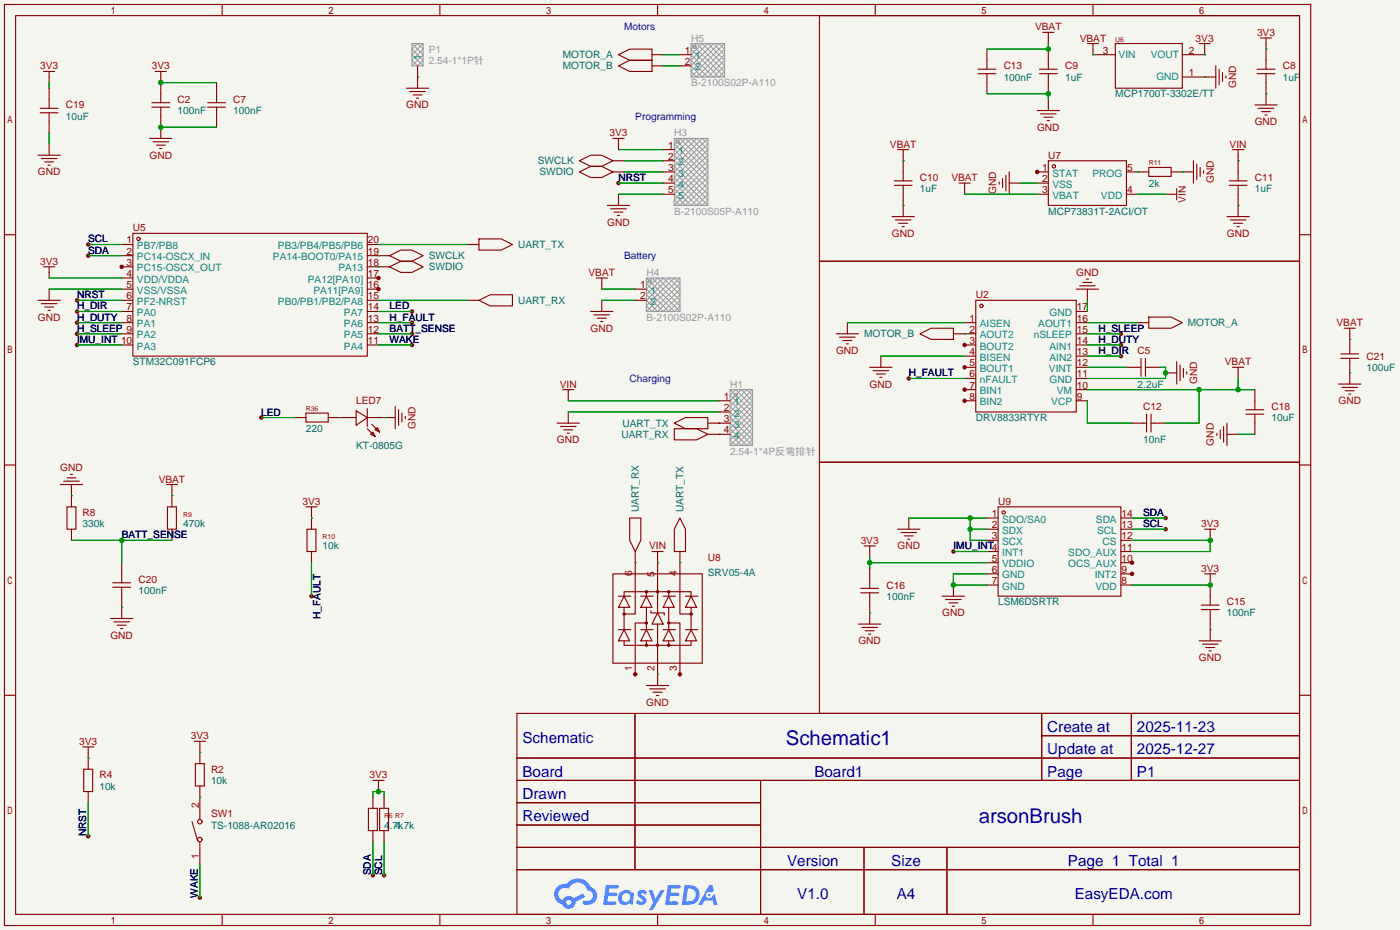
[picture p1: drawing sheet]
<svg xmlns="http://www.w3.org/2000/svg" width="319mm" height="212mm" viewBox="0 0 319 212" stroke-linecap="round" stroke-linejoin="round" font-family="sans-serif">
<path d="M0 0h318.5v211.6h-318.5z" fill="#f5f5f0"/>
<g fill="#850000">
<circle cx="219.5" cy="78.5" r=".51"/>
<circle cx="219.5" cy="83.6" r=".51"/>
<circle cx="219.5" cy="88.6" r=".51"/>
<circle cx="219.5" cy="91.2" r=".51"/>
<circle cx="27.7" cy="60.7" r=".51"/>
<circle cx="86.1" cy="65.8" r=".51"/>
<circle cx="86.1" cy="63.2" r=".51"/>
<circle cx="236" cy="39.1" r=".51"/>
<circle cx="154.7" cy="153.4" r=".51"/>
<circle cx="144.5" cy="153.4" r=".51"/>
<circle cx="257.6" cy="130.6" r=".51"/>
<circle cx="257.6" cy="128" r=".51"/>
<circle cx="45.5" cy="204.2" r=".51"/>
<circle cx="84.8" cy="199.1" r=".51"/>
<circle cx="87.4" cy="199.1" r=".51"/>
<circle cx="255" cy="75.9" r=".51"/>
<circle cx="255" cy="78.5" r=".51"/>
<circle cx="255" cy="81" r=".51"/>
<circle cx="20.1" cy="55.6" r=".51"/>
<circle cx="17.5" cy="70.9" r=".51"/>
<circle cx="93.7" cy="78.5" r=".51"/>
<circle cx="17.5" cy="73.4" r=".51"/>
<circle cx="17.5" cy="75.9" r=".51"/>
<circle cx="17.5" cy="78.5" r=".51"/>
<circle cx="17.5" cy="68.3" r=".51"/>
<circle cx="20.1" cy="190.2" r=".51"/>
<circle cx="20.1" cy="58.2" r=".51"/>
<circle cx="140.7" cy="41.7" r=".51"/>
<circle cx="206.8" cy="86.1" r=".51"/>
<circle cx="93.7" cy="75.9" r=".51"/>
<circle cx="70.9" cy="135.6" r=".51"/>
<circle cx="93.7" cy="73.4" r=".51"/>
<circle cx="59.4" cy="95" r=".51"/>
<circle cx="93.7" cy="70.9" r=".51"/>
<circle cx="265.2" cy="120.4" r=".51"/>
<circle cx="265.2" cy="117.9" r=".51"/>
<circle cx="216.9" cy="125.5" r=".51"/>
</g>
<g fill="none" stroke="#850000" stroke-width=".25">
<path d="M1 1h297.2v209.6h-297.2zM3.6 3.6h292.1v204.4h-292.1zM50.5 1v2.6M100.1 1v2.6M149.6 1v2.6M199.1 1v2.6M248.7 1v2.6M1 53.4h2.6M295.7 53.4h2.5M1 105.8h2.6M295.7 105.8h2.5M1 158.2h2.6"/>
<path d="M295.7 158.2h2.5M117.6 162.3h178.1v45.7h-178.1zM117.6 172.5h178.1M117.6 177.5h178.1M144.5 162.3v35.6M173 177.5v30.5M237 162.3v15.2M237 167.4h58.7M257.4 162.3v15.2M117.6 182.6h55.4M117.6 192.8h178.1M117.6 187.7h55.4"/>
<path d="M117.6 197.9h178.1M196.6 192.8v15.2M215.4 192.8v15.2M50.5 208v2.6M100.1 208v2.6M149.6 208v2.6M199.1 208v2.6M248.7 208v2.6"/>
</g>
<g fill="#5487ff">
<path d="M145.3 202.7a1.3 1.3 0 0 1 1.9 .3l-.4 .6a.54 .54 0 0 0-.9-.2l.1 .2a1.28 1.28 0 0 1 .8 2 1.53 1.53 0 0 1-2.2-.3l.5-.6 .8 .5a.31 .31 0 0 0 .4-.3 .31 .31 0 0 0-.3-.4 1.12 1.12 0 0 1-.7-1.8z"/>
<path d="M147.6 202.5h.9l.6 2 1.2-2h.9l-2.7 4.6h-.9l1-1.7z"/>
<path d="M137.8 201.4h2.3a.46 .46 0 0 1 .5 0 .46 .46 0 0 1 .1 .6l-.3 .1-1.8 .1-.1 .9h1.6a.4 .4 0 0 1 .4 .4 .4 .4 0 0 1-.5 .4h-1.6l-.2 1.2h1.4a.46 .46 0 0 1 .5 0 .46 .46 0 0 1 .1 .5l-.4 .2h-2.6z"/>
<path d="M151.9 201.4h2.3a.47 .47 0 0 1 .5 0 .47 .47 0 0 1 .1 .6l-.3 .1-1.8 .1-.1 .9h1.6a.4 .4 0 0 1 .4 .4 .4 .4 0 0 1-.4 .4h-1.7l-.2 1.2h1.4a.46 .46 0 0 1 .5 0 .46 .46 0 0 1 .1 .5l-.4 .2h-2.6z"/>
<path d="M161.3 201.4h.8l.3 1.3-.6 .4a.75 .75 0 0 0-1.1 .3 .75 .75 0 0 0 .5 1 .75 .75 0 0 0 .9-.7l.5-.2 .6 2.3h-.8l-.3-.9h-1.8l-.5 .9h-1z"/>
<path d="M155.7 201.4l-.6 4.4h1.5a2.27 2.27 0 0 0 2.6-2.2 2.27 2.27 0 0 0-2.7-2.2zM156.5 202.1a1.5 1.5 0 0 1 1.8 1.6 1.5 1.5 0 0 1-1.9 1.4h-.3z"/>
<path d="M141.2 203a1.6 1.6 0 0 0-.3 2.3 1.6 1.6 0 0 0 2.3 .2l.7 .3 .3-2.4-.1-.3-.5-.1a1.58 1.58 0 0 0-2.4 0zM141.8 203.5a.98 .98 0 0 1 1.6 .4 .98 .98 0 0 1-1.1 1.3 .94 .94 0 0 1-.9-.7 .94 .94 0 0 1 .4-1z"/>
<path d="M126.8 201.8a2.37 2.37 0 0 0 1.1 4 1.54 1.54 0 0 0 1.8 1 1.54 1.54 0 0 0 1.2-1.6l2.2-1.1-.5-.8-2 1a1.57 1.57 0 0 0-2.7 .5 1.5 1.5 0 0 1-.7-2.1 1.5 1.5 0 0 1 2.2-.5 2.23 2.23 0 0 1 2.3-1.4 2.23 2.23 0 0 1 2 1.8 1.16 1.16 0 0 1 1.2 1.1 1.16 1.16 0 0 1-1.1 1.2h-.7a.47 .47 0 0 0-.5 .4 .47 .47 0 0 0 .4 .5 2.14 2.14 0 0 0 2.7-1.3 2.14 2.14 0 0 0-1.3-2.7 3.2 3.2 0 0 0-5.5-.7l-1.1 .1zM128.8 205.3a.6 .6 0 0 1 1.2 0 .6 .6 0 0 1-1.2 0z"/>
<circle cx="161.4" cy="203.6" r=".28"/>
</g>
<g fill="none" stroke="#850000" stroke-width=".25">
<path d="M9.9 16.3h2.5M11.2 16.3v2.5M35.3 16.3h2.5M36.6 16.3v7.1M49.3 18.8v4.6M95 15v5.1M140.7 12.4l2.6-1.2h5v2.5h-5zM140.7 15l2.6-1.3h5v2.6h-5zM148.3 12.4h2.6M148.3 15h2.6M154.7 12.4h2.5M154.7 15h2.5"/>
<path d="M186.4 3.6h109.3v55.8h-109.3zM222.5 15.7h4.1M222.5 16.8h4.1M224.5 11.2v4.5M224.5 16.8v4.5M236.5 15.7h4M236.5 16.8h4M237.2 7.4h2.6M238.5 7.4v2.5M238.5 11.2v4.5M238.5 16.8v4.5M247.4 9.9h2.5"/>
<path d="M248.7 9.9v2.5h5M253.7 9.9h15.3v10.2h-15.3zM269 17.5h7.6M272.8 9.9h2.5M274.1 9.9v2.5h-5.1M276.6 15v5.1M277.4 15.7v3.6M278.1 16.5v2M278.9 17.3v.5M286 15.7h4.1M286 16.8h4.1M286.8 8.6h2.5"/>
<path d="M288 8.6v7.1M288 16.8v7.1M8.6 35.3h5.1M9.1 24.6h4.1M9.1 25.7h4.1M9.4 36.1h3.6M10.2 36.8h2M10.9 37.6h.5M11.2 20.1v4.5M11.2 25.7v4.5M11.2 32.8v2.5M34 31.5h5.1"/>
<path d="M34.5 23.4h4.1M34.5 24.4h4.1M34.8 32.3h3.6M35.6 33h2M36.3 33.8h.5M36.6 24.4v7.1M47.2 23.4h4.1M47.2 24.4h4.1M49.3 24.4v4.6M92.5 20.1h5M93.2 20.8h3.6M94 21.6h2"/>
<path d="M94.7 22.4h.5M131.8 36.6l2.6-1.3h2.5l2.5 1.3-2.5 1.2h-2.5zM131.8 39.1l2.6-1.3h2.5l2.5 1.3-2.5 1.3h-2.5zM139.4 31.5h2.6M139.4 39.1h2.6M139.4 36.6h2.6M140.7 31.5v2.5M150.9 39.1h2.5M150.9 34h2.5M150.9 36.6h2.5M204.2 34h2.6M205.5 34v7.1"/>
<path d="M228.9 39.9v3.5M229.6 39.1v5.1M236 25.1h5M236 39.1h2.5M236.7 25.9h3.6M237.5 26.7h2M238.3 27.4h.5M238.5 36.6h17.8v10.1h-17.8zM238.5 22.6v2.5M256.3 39.1h5.1M261.4 38.1h5v2h-5zM266.4 39.1h5.1"/>
<path d="M271.5 36.6v5.1M272.3 37.3v3.6M273 38.1v2M273.8 38.9v.5M280.4 34h2.6M281.7 34v7.1M285.5 23.9h5.1M286.3 24.6h3.5M287 25.4h2.1M287.8 26.2h.5M27.7 55.6h2.5M27.7 58.2h2.5"/>
<path d="M30.2 53.1h53.4v27.9h-53.4zM83.6 55.6h2.5M83.6 58.2h5M88.6 58.2l2.6-1.3h2.5l2.6 1.3-2.6 1.2h-2.5zM106.4 55.6h2.6M109 54.4h5l2.6 1.2-2.6 1.3h-5zM138.2 46.7h5.1M138.9 47.5h3.6M139.7 48.3h2M140.5 49h.5M140.7 44.2v2.5M150.9 41.7h2.5"/>
<path d="M150.9 44.2h2.5M186.4 59.4h109.3v45.8h-109.3zM202.9 49.3h5.1M203.5 41.1h4M203.5 42.2h4M203.7 50h3.6M204.5 50.8h2M205.2 51.6h.5M205.5 42.2v7.1M218.2 41.7h2.5M219.5 41.7v2.5M227.3 41.4v.5"/>
<path d="M228.1 40.6v2.1M229.6 41.7h2.6M236 41.7h2.5M236 44.2h2.5M256.3 44.2h2.5M265.2 44.2h2.5M267.7 42.9v2.6M279.1 49.3h5.1M279.7 41.1h4M279.7 42.2h4M279.9 50h3.6M280.7 50.8h2"/>
<path d="M281.4 51.6h.5M281.7 42.2v7.1M8.6 68.3h5.1M9.4 69.1h3.6M9.9 60.7h2.5M10.2 69.8h2M10.9 70.6h.5M11.2 60.7v2.5M11.2 65.8v2.5M27.7 73.4h2.5M27.7 75.9h2.5M27.7 78.5h2.5"/>
<path d="M27.7 70.9h2.5M27.7 65.8h2.5M27.7 60.7h2.5M27.7 63.2h2.5M27.7 68.3h2.5M83.6 73.4h2.5M83.6 75.9h2.5M83.6 78.5h2.5M83.6 70.9h2.5M83.6 65.8h2.5M83.6 60.7h5M83.6 63.2h2.5"/>
<path d="M83.6 68.3h2.5M88.6 60.7l2.6-1.3h2.5l2.6 1.3-2.6 1.3h-2.5zM106.4 68.3h2.6M109 68.3l2.5-1.2h5.1v2.5h-5.1zM134.4 70.9h5M135.1 71.6h3.6M135.6 63.2h2.6M135.9 72.4h2M136.7 73.2h.5M136.9 63.2v2.6M136.9 68.3v2.6M144.5 65.8h2.6"/>
<path d="M144.5 68.3h2.6M190.2 75.9h5.1M191 76.7h3.6M191.8 77.5h2M192.5 78.2h.5M192.8 73.4v2.5M209.3 75.9l2.5-1.2h5.1v2.5h-5.1zM216.9 75.9h5.1M219.5 73.4h2.5M219.5 78.5h2.5M222 68.3h22.9v25.4h-22.9zM244.9 73.4h2.5"/>
<path d="M244.9 75.9h2.5M244.9 78.5h2.5M244.9 70.9h2.5M244.9 65.8h5M245.6 65h3.6M246.4 64.3h2M247.1 63.5h.5M247.4 65.8v2.5M258.8 73.4h2.6M261.4 72.1h5l2.6 1.3-2.6 1.3h-5zM305.8 74.7h2.6M307.1 74.7v5.8"/>
<path d="M67.1 95h2.5M69.6 94h5.1v2h-5.1zM74.7 95h6.3M81 93.5l2.6 1.5-2.6 1.8zM83.6 95h6.3M83.6 97.5l1.7 1.8M83.6 93v4M84.3 98.8l.5-.5 .5 1zM84.6 96.5l1.8 1.8M85.3 97.8l.6-.5 .5 1zM89.9 92.5v5M90.7 93.2v3.6"/>
<path d="M91.4 94v2M92.2 94.7v.5M126.7 96.3h5.1M127.5 97h3.6M128 88.6h2.6M128.3 97.8h2M129 98.6h.5M129.3 88.6v2.6M129.3 93.7v2.6M153.4 96.3l2.6-1.3h5v2.5h-5zM153.4 97.5h5.1l2.5 1.3-2.5 1.3h-5.1zM161 98.8h5.1"/>
<path d="M161 96.3h5.1M163.6 91.2h2.5M163.6 93.7h2.5M197.9 83.6h5M198.6 84.3h3.6M199.4 85.1h2M200.2 85.9h.5M200.4 81v2.6M219.5 81h2.5M219.5 83.6h2.5M219.5 86.1h2.5M219.5 88.6h2.5"/>
<path d="M219.5 91.2h2.5M244.9 81h2.5M244.9 83.6h2.5M244.9 86.1h2.5M244.9 88.6h2.5M244.9 91.2h2.5M256.3 83.6h3.3M257.6 96.3h3.3M259.6 81.5v4.1M260.6 83.6h3.3M260.6 81.5v4.1M260.9 94.2v4.1"/>
<path d="M261.9 96.3h3.3M261.9 94.2v4.1M265.2 84.8h2.5M267.7 82.3v5.1M268.5 83.1v3.5M269.2 83.8v2.1M270 84.6v.5M276.9 98.6v.5M277.6 97.8v2M278.4 97v3.6M279.1 98.8h2.6M279.1 96.3v5"/>
<path d="M280.4 83.6h2.6M281.7 83.6v2.5M283.5 93.2h4M283.5 94.2h4M285.5 88.6v4.6M285.5 94.2v4.6M304.5 87.4h5.1M305.1 81.5h4M305.1 80.5h4M305.3 88.1h3.6M306.1 88.9h2M306.8 89.7h.5"/>
<path d="M307.1 81.5v5.9M13.7 110.2h5.1M14.5 109.5h3.5M15.2 115.3h2.1v5.1h-2.1zM15.2 108.7h2.1M16 107.9h.5M16.3 110.2v5.1M37.8 110.2h2.6M38.1 115.3h2v5.1h-2zM39.1 110.2v5.1M69.6 115.3h2.5M70.9 115.3v5.1"/>
<path d="M143.3 117.9h2.5v5l-1.3 2.6-1.2-2.6zM154.7 117.9l1.3 2.5v5.1h-2.6v-5.1zM186.4 105.2h109.3v57.1h-109.3zM206.8 117.9v2.5M224.5 117.9h2.6M227.1 115.3h27.9v20.3h-27.9zM255 117.9h2.6M16.3 120.4v2.5M25.7 132.6h4M25.7 133.6h4M27.7 128v4.6M27.7 133.6v7.1"/>
<path d="M39.1 120.4v2.5M69.8 120.4h2.1v5.1h-2.1zM70.9 125.5v2.5M139.4 130.6h20.4v20.3h-20.4zM140.7 135.6h2.8M142 135.6v-1h15.2v1M142 135.6l1.3 2.6h-2.6zM142 138.2v5.1M144.5 125.5v14.2h-2.5M145.8 135.6h2.8M147.1 135.6l1.2 2.6h-2.5zM147.1 134.6v1"/>
<path d="M147.1 138.2v5.1M148.1 138.9v.5h3v.6M148.3 125.5h2.6M149.6 139.4l1.3 2.6h-2.6zM149.6 125.5v13.9M150.9 135.6h2.8M152.1 135.6l1.3 2.6h-2.5zM152.1 134.6v1M152.1 138.2v5.1M154.7 125.5v14.2h2.5M156 135.6h2.7M157.2 135.6l1.3 2.6h-2.5z"/>
<path d="M157.2 138.2v5.1M195.8 133.9h4.1M195.8 134.9h4.1M196.6 124.2h2.5M197.9 124.2v2.5M197.9 129.3v4.6M197.9 134.9v7.1M204.2 120.4h5.1M205 121.2h3.5M205.7 121.9h2.1M206.5 122.7h.5M214.4 135.6h5.1"/>
<path d="M215.1 136.4h3.6M215.9 137.2h2M216.7 137.9h.5M216.9 133.1v2.5M224.5 125.5h2.6M224.5 120.4h2.6M224.5 122.9h2.6M224.5 128h2.6M224.5 130.6h2.6M224.5 133.1h2.6M255 125.5h2.6M255 120.4h2.6"/>
<path d="M255 122.9h2.6M255 128h2.6M255 130.6h2.6M255 133.1h2.6M273.3 137.7h4.1M273.3 138.7h4.1M274.1 120.4h2.5M274.1 130.6h2.5M275.3 120.4v2.5M275.3 130.6v7.1M275.3 138.7v7.1M25.1 140.7h5.1"/>
<path d="M25.9 141.5h3.6M26.7 142.2h2M27.4 143h.5M140.7 143.3h2.8M142 145.8v1h15.2v-1M142 143.3l1.3 2.5h-2.6zM145.8 143.3h2.8M147.1 141.7h-2.6v11.7M147.1 143.3l1.2 2.5h-2.5zM147.1 145.8v1M147.1 156h5M147.8 156.7h3.6"/>
<path d="M148.6 157.5h2M149.4 158.2h.5M149.6 142v14M150.9 143.3h2.8M152.1 141.7h2.6v11.7M152.1 143.3l1.3 2.5h-2.5zM152.1 145.8v1M156 143.3h2.7M157.2 143.3l1.3 2.5h-2.5zM195.3 142h5.1M196.1 142.7h3.5M196.8 143.5h2.1"/>
<path d="M197.6 144.3h.5M272.8 145.8h5.1M273.6 146.6h3.5M274.3 147.3h2.1M275.1 148.1h.5M18.8 169.9h2.5M19 175h2.1v5.1h-2.1zM20.1 169.9v5.1M44.2 168.7h2.5M44.4 173.7h2.1v5.1h-2.1zM45.5 168.7v5M45.5 178.8v7.6"/>
<path d="M84.8 177.5h2.6M86.1 177.5v2.6M20.1 180.1v2.5M43.7 186.9l1.3 4.4M45.5 191.5v5.1M83.8 183.9h2.1v5.1h-2.1zM84.8 181.4v2.5M84.8 189v2.5M86.4 183.9h2v5.1h-2zM87.4 181.4v2.5M87.4 189v2.5"/>
<circle cx="239.8" cy="37.8" r=".38"/>
<circle cx="31.5" cy="54.4" r=".38"/>
<circle cx="223.3" cy="69.6" r=".38"/>
<circle cx="228.3" cy="116.6" r=".38"/>
<circle cx="142" cy="139.7" r=".25"/>
<circle cx="147.1" cy="134.6" r=".25"/>
<circle cx="149.6" cy="134.6" r=".25"/>
<circle cx="152.1" cy="134.6" r=".25"/>
<circle cx="157.2" cy="139.7" r=".25"/>
<circle cx="147.1" cy="146.8" r=".25"/>
<circle cx="147.1" cy="141.7" r=".25"/>
<circle cx="149.6" cy="146.8" r=".25"/>
<circle cx="152.1" cy="146.8" r=".25"/>
<circle cx="152.1" cy="141.7" r=".25"/>
<circle cx="45.5" cy="191" r=".51"/>
<circle cx="45.5" cy="186.9" r=".51"/>
</g>
<g fill="none" stroke="#009600" stroke-width=".25">
<path d="M11.2 18.8v1.3M36.6 18.8h12.7M95 17.5h.1M150.9 12.4h3.8M150.9 15h3.8M238.5 9.9v1.3h-14M248.7 12.4h.1M274.1 12.4h.1M274.1 17.5h.1M288 11.2h.1M11.2 30.2v2.6M36.6 29h12.7"/>
<path d="M140.7 34h10.2M142 39.1h8.9M142 36.6h8.9M205.5 36.6h.1M224.5 21.3h14v1.3M258.8 39.1h.1M269 39.1h.1M281.7 36.6h.1M288 21.3h.1M20.1 55.6h7.6M20.1 58.2h7.6M86.1 58.2h.1"/>
<path d="M86.1 55.6h20.3M140.7 41.7h10.2M140.7 44.2h10.2M205.5 46.7h.1M219.5 44.2h16.5M232.2 41.7h3.8M258.8 44.2h6.4M281.7 46.7h.1M11.2 65.8h16.5M11.2 63.2h16.5M17.5 75.9h10.2M17.5 78.5h10.2"/>
<path d="M17.5 73.4h10.2M17.5 70.9h10.2M17.5 68.3h10.2M86.1 60.7h.1M86.1 75.9h7.6M86.1 78.5h7.6M86.1 73.4h7.6M86.1 70.9h7.6M86.1 68.3h20.3M136.9 65.8h7.6M136.9 68.3h7.6M192.8 73.4h26.7"/>
<path d="M219.5 75.9h.1M247.4 68.3v2.6M247.4 75.9h7.6M247.4 78.5h7.6M247.4 73.4h11.4M307.1 77.2h.1M59.4 95h7.7M77.2 95h.1M87.4 95h.1M129.3 91.2h34.3M129.3 93.7h34.3M163.6 96.3h.1"/>
<path d="M163.6 98.8h.1M200.4 81h19.1M206.8 86.1h12.7M247.4 91.2v5.1h10.2M247.4 81h7.6M247.4 83.6h8.9M247.4 88.6h38.1M263.9 83.6h1.3v2.5h-17.8M272.8 88.6v7.7h-7.6M281.7 98.8h3.8M281.7 86.1v2.5M307.1 84.8h.1"/>
<path d="M16.3 112.8h.1M39.1 112.8h.1M70.9 117.9h.1M206.8 117.9h17.7M220.7 117.9v5h3.8M257.6 117.9h7.6M16.3 122.9h22.8M27.7 138.2h.1M27.7 122.9v5.1M70.9 128v7.6M144.5 128h.1M149.6 128h.1"/>
<path d="M154.7 128h.1M197.9 139.4h.1M197.9 126.7v2.6M197.9 128h26.6M216.9 125.5h7.6M220.7 120.4h3.8M224.5 130.6h-7.6v2.5h7.6M257.6 122.9h17.7v2.6h-17.7M257.6 133.1h17.7M257.6 120.4h7.6M149.6 153.4h.1M275.3 143.3h.1"/>
<path d="M20.1 172.5h.1M45.5 171.2h.1M20.1 182.6v7.6M45.5 181.4h.1M45.5 196.6v7.6M84.8 181.4v-1.3h2.6v1.3M84.8 191.5v7.6M87.4 191.5v7.6"/>
</g>
<g fill="none" stroke="#999" stroke-width=".23">
<path d="M93.7 11.2l1.3-1.3 1.3 1.3-2.6 2.5 1.3 1.3 1.3-1.3zM93.7 9.9l2.6 2.5-2.6 2.6M96.3 9.9l-2.6 2.5 2.6 2.6M157.2 11.2l1.3-1.3 6.3 6.4-1.2 1.2zM157.2 12.4l2.6-2.5 5 5.1-2.5 2.5zM157.2 13.7l3.8-3.8 3.8 3.8-3.8 3.8zM157.2 15l5.1-5.1 2.5 2.5-5 5.1zM157.2 16.3l6.4-6.4 1.2 1.3-6.3 6.3zM157.2 9.9l7.6 7.6M158.2 10.3l.1 .2M158.3 10.8l-.1 .2M164.8 9.9l-7.6 7.6"/>
<path d="M153.4 31.5l7.6 7.6-7.6 7.6M154.3 31.9l.2 .2M154.5 32.4l-.2 .2M154.7 31.5l-1.3 1.3 7.6 7.6-6.3 6.3-1.3-1.2 7.6-7.7zM156 31.5l5 5.1-7.6 7.6 2.6 2.5 5-5-7.6-7.7zM157.2 31.5l3.8 3.8-7.6 7.6 3.8 3.8 3.8-3.8-7.6-7.6zM158.5 31.5l2.5 2.5-7.6 7.7 5.1 5 2.5-2.5-7.6-7.6zM159.8 31.5l-6.4 6.3 7.6 7.7-1.2 1.2-6.4-6.3 7.6-7.6zM161 31.5l-7.6 7.6 7.6 7.6M147.1 64.5l1.2-1.3 6.4 6.4-1.3 1.3zM147.1 63.2l7.6 7.7M148 63.7l.2 .1"/>
<path d="M148.2 64.2l-.2 .2M149.6 63.2l5.1 5.1-2.6 2.6-5-5.1zM150.9 63.2l3.8 3.9-3.8 3.8-3.8-3.8zM152.1 63.2l2.6 2.6-5.1 5.1-2.5-2.6zM153.4 63.2l1.3 1.3-6.4 6.4-1.2-1.3zM154.7 63.2l-7.6 7.7M166.1 88.6l5.1 5.1-5.1 5.1 2.6 2.5 2.5-2.5-5.1-5.1 5.1-5.1M167.4 88.6l-1.3 1.3 5.1 5.1-5.1 5.1 1.3 1.2 3.8-3.8-5.1-5 3.8-3.9 1.3 1.3-5.1 5.1 5.1 5.1-1.3 1.2-3.8-3.8 5.1-5zM167.6 89.6l.1 .2M167.7 90.1l-.1 .2M166.1 101.3l5.1-5-5.1-5.1 2.6-2.6 2.5 2.6-5.1 5.1 5.1 5"/>
</g>
<g fill="none" stroke="#999" stroke-width=".25">
<path d="M93.7 9.9h2.6v5.1h-2.6zM157.2 9.9h7.6v7.6h-7.6zM153.4 31.5h7.6v15.2h-7.6zM147.1 63.2h7.6v7.7h-7.6zM166.1 88.6h5.1v12.7h-5.1z"/>
<circle cx="158" cy="10.7" r=".38"/>
<circle cx="154.2" cy="32.3" r=".38"/>
<circle cx="147.8" cy="64" r=".38"/>
<circle cx="167.4" cy="89.9" r=".38"/>
</g>
<g fill="#009600">
<circle cx="86.1" cy="180.1" r=".63"/>
<circle cx="265.2" cy="84.8" r=".63"/>
<circle cx="36.6" cy="29" r=".63"/>
<circle cx="36.6" cy="18.8" r=".63"/>
<circle cx="238.5" cy="11.2" r=".63"/>
<circle cx="238.5" cy="21.3" r=".63"/>
<circle cx="281.7" cy="88.6" r=".63"/>
<circle cx="272.8" cy="88.6" r=".63"/>
<circle cx="27.7" cy="122.9" r=".63"/>
<circle cx="216.9" cy="133.1" r=".63"/>
<circle cx="197.9" cy="128" r=".63"/>
<circle cx="275.3" cy="133.1" r=".63"/>
<circle cx="220.7" cy="117.9" r=".63"/>
<circle cx="220.7" cy="120.4" r=".63"/>
<circle cx="275.3" cy="122.9" r=".63"/>
</g>
<g font-size="4.6" fill="#0000c2">
<text x="178.8" y="169.4">Schematic1</text>
<text x="222.7" y="187.2">arsonBrush</text>
</g>
<g font-size="3.5" fill="#0000c2">
<text x="238.3" y="166.5">Create at</text>
<text x="258.7" y="166.5">2025-11-23</text>
<text x="118.9" y="169.1">Schematic</text>
<text x="238.3" y="171.6">Update at</text>
<text x="258.7" y="171.6">2025-12-27</text>
<text x="118.9" y="176.7">Board</text>
<text x="185.3" y="176.7">Board1</text>
<text x="238.3" y="176.7">Page</text>
<text x="258.7" y="176.7">P1</text>
<text x="118.9" y="181.8">Drawn</text>
<text x="118.9" y="186.8">Reviewed</text>
<text x="179.1" y="197">Version</text>
<text x="202.8" y="197">Size</text>
<text x="243" y="197">Page 1 Total 1</text>
<text x="181.4" y="204.6">V1.0</text>
<text x="204" y="204.6">A4</text>
<text x="244.5" y="204.6">EasyEDA.com</text>
</g>
<g font-size="2.3" fill="#999">
<text x="97.5" y="12">P1</text>
<text x="157.2" y="9.4">H5</text>
<text x="97.5" y="14.5">2.54-1*1P针</text>
<text x="157.2" y="19.6">B-2100S02P-A110</text>
<text x="153.4" y="31">H3</text>
<text x="153.4" y="48.8">B-2100S05P-A110</text>
<text x="147.1" y="62.8">H4</text>
<text x="147.1" y="72.9">B-2100S02P-A110</text>
<text x="166.1" y="88.2">H1</text>
<text x="166.1" y="103.4">2.54-1*4P反弯排针</text>
</g>
<g font-size="2.3" fill="#0000c2">
<text x="142" y="6.9">Motors</text>
<text x="144.5" y="27.2">Programming</text>
<text x="142" y="59">Battery</text>
<text x="143.3" y="86.9">Charging</text>
</g>
<g font-size="2.3" fill="#a90000">
<text x="235.5" y="6.9">VBAT</text>
<text x="245.6" y="9.4">VBAT</text>
<text x="272" y="9.4">3V3</text>
<text x="286" y="8.2">3V3</text>
<text x="9.1" y="15.8">3V3</text>
<text x="34.5" y="15.8">3V3</text>
<text x="228.3" y="15.8">C13</text>
<text x="242.3" y="15.8">C9</text>
<text x="291.8" y="15.8">C8</text>
<text x="40.4" y="23.4">C2</text>
<text x="53.1" y="23.4">C7</text>
<text x="281.2" y="20.1" transform="rotate(-90 281.2 20.1)">GND</text>
<text x="15" y="24.7">C19</text>
<text x="92.4" y="24.7">GND</text>
<text x="235.9" y="29.8">GND</text>
<text x="285.5" y="28.5">GND</text>
<text x="138.7" y="31">3V3</text>
<text x="202.5" y="33.6">VBAT</text>
<text x="279.8" y="33.6">VIN</text>
<text x="8.6" y="39.9">GND</text>
<text x="34" y="36.1">GND</text>
<text x="209.3" y="41.2">C10</text>
<text x="216.4" y="41.2">VBAT</text>
<text x="238.5" y="36.1">U7</text>
<text x="276.1" y="41.7" transform="rotate(-90 276.1 41.7)">GND</text>
<text x="285.5" y="41.2">C11</text>
<text x="226.6" y="44.2" transform="rotate(-90 226.6 44.2)">GND</text>
<text x="269.8" y="46.1" transform="rotate(-90 269.8 46.1)">VIN</text>
<text x="30.2" y="52.6">U5</text>
<text x="138.2" y="51.4">GND</text>
<text x="202.9" y="53.9">GND</text>
<text x="279.1" y="53.9">GND</text>
<text x="9.1" y="60.2">3V3</text>
<text x="133.9" y="62.8">VBAT</text>
<text x="244.8" y="62.8">GND</text>
<text x="222" y="67.9">U2</text>
<text x="8.6" y="72.9">GND</text>
<text x="134.3" y="75.5">GND</text>
<text x="304.1" y="74.2">VBAT</text>
<text x="190.2" y="80.6">GND</text>
<text x="258.8" y="80.6">C5</text>
<text x="278.7" y="83.1">VBAT</text>
<text x="310.9" y="81.8">C21</text>
<text x="127.4" y="88.2">VIN</text>
<text x="197.8" y="88.2">GND</text>
<text x="272.3" y="87.4" transform="rotate(-90 272.3 87.4)">GND</text>
<text x="81" y="92">LED7</text>
<text x="260.1" y="93.3">C12</text>
<text x="289.3" y="93.3">C18</text>
<text x="304.5" y="92">GND</text>
<text x="94.5" y="97.6" transform="rotate(-90 94.5 97.6)">GND</text>
<text x="126.7" y="100.9">GND</text>
<text x="276.1" y="101.4" transform="rotate(-90 276.1 101.4)">GND</text>
<text x="13.7" y="107.2">GND</text>
<text x="36.1" y="109.8">VBAT</text>
<text x="18.8" y="117.4">R8</text>
<text x="68.8" y="114.9">3V3</text>
<text x="227.1" y="114.9">U9</text>
<text x="273.3" y="119.9">3V3</text>
<text x="147.7" y="125">VIN</text>
<text x="195.8" y="123.7">3V3</text>
<text x="204.2" y="125">GND</text>
<text x="161" y="127.6">U8</text>
<text x="273.3" y="130.1">3V3</text>
<text x="31.5" y="132.6">C20</text>
<text x="201.7" y="133.9">C16</text>
<text x="279.1" y="137.7">C15</text>
<text x="214.4" y="140.3">GND</text>
<text x="25.1" y="145.3">GND</text>
<text x="195.3" y="146.6">GND</text>
<text x="272.8" y="150.4">GND</text>
<text x="147" y="160.6">GND</text>
<text x="18" y="169.5">3V3</text>
<text x="43.4" y="168.2">3V3</text>
<text x="22.6" y="177.1">R4</text>
<text x="48" y="175.8">R2</text>
<text x="84.1" y="177.1">3V3</text>
<text x="48" y="186">SW1</text>
</g>
<g font-size="2.3" fill="#008484">
<text x="95.8" y="13.7" transform="rotate(-90 95.8 13.7)">1</text>
<text x="158.2" y="13.5">1</text>
<text x="158.2" y="16">2</text>
<text x="254.5" y="13.2">VIN</text>
<text x="261.8" y="13.2">VOUT</text>
<text x="263.1" y="18.3">GND</text>
<text x="154.4" y="35.1">1</text>
<text x="154.4" y="37.6">2</text>
<text x="154.4" y="40.2">3</text>
<text x="239.4" y="40.2">STAT</text>
<text x="248.5" y="40.2">PROG</text>
<text x="154.4" y="42.7">4</text>
<text x="154.4" y="45.2">5</text>
<text x="239.4" y="42.7">VSS</text>
<text x="239.4" y="45.2">VBAT</text>
<text x="250.5" y="45.2">VDD</text>
<text x="31.2" y="56.7">PB7/PB8</text>
<text x="31.2" y="59.2">PC14-OSCX_IN</text>
<text x="62.1" y="59.2">PA14-BOOT0/PA15</text>
<text x="63.2" y="56.7">PB3/PB4/PB5/PB6</text>
<text x="31.2" y="61.7">PC15-OSCX_OUT</text>
<text x="31.2" y="64.3">VDD/VDDA</text>
<text x="70" y="64.3">PA12[PA10]</text>
<text x="77" y="61.7">PA13</text>
<text x="31.2" y="66.8">VSS/VSSA</text>
<text x="31.2" y="69.4">PF2-NRST</text>
<text x="31.2" y="71.9">PA0</text>
<text x="63.2" y="69.4">PB0/PB1/PB2/PA8</text>
<text x="71.3" y="66.8">PA11[PA9]</text>
<text x="78.3" y="71.9">PA7</text>
<text x="148" y="66.8">1</text>
<text x="148" y="69.4">2</text>
<text x="238.8" y="71.9">GND</text>
<text x="31.2" y="74.4">PA1</text>
<text x="31.2" y="77">PA2</text>
<text x="78.3" y="77">PA5</text>
<text x="78.3" y="74.4">PA6</text>
<text x="222.9" y="74.4">AISEN</text>
<text x="222.9" y="77">AOUT2</text>
<text x="235.2" y="77">nSLEEP</text>
<text x="236.2" y="74.4">AOUT1</text>
<text x="31.2" y="79.5">PA3</text>
<text x="78.3" y="79.5">PA4</text>
<text x="222.9" y="79.5">BOUT2</text>
<text x="222.9" y="82.1">BISEN</text>
<text x="238.8" y="82.1">AIN2</text>
<text x="238.8" y="79.5">AIN1</text>
<text x="222.9" y="84.6">BOUT1</text>
<text x="222.9" y="87.1">nFAULT</text>
<text x="222.9" y="89.7">BIN1</text>
<text x="238.7" y="84.6">VINT</text>
<text x="238.8" y="87.1">GND</text>
<text x="240.5" y="89.7">VM</text>
<text x="167.1" y="92.2">1</text>
<text x="167.1" y="94.8">2</text>
<text x="222.9" y="92.2">BIN2</text>
<text x="239.2" y="92.2">VCP</text>
<text x="167.1" y="97.3">3</text>
<text x="167.1" y="99.8">4</text>
<text x="228" y="118.9">SDO/SA0</text>
<text x="249.3" y="118.9">SDA</text>
<text x="228" y="121.4">SDX</text>
<text x="228" y="124">SCX</text>
<text x="249.6" y="121.4">SCL</text>
<text x="250.9" y="124">CS</text>
<text x="228" y="126.5">INT1</text>
<text x="228" y="129.1">VDDIO</text>
<text x="228" y="131.6">GND</text>
<text x="243" y="129.1">OCS_AUX</text>
<text x="243" y="126.5">SDO_AUX</text>
<text x="249.1" y="131.6">INT2</text>
<text x="228" y="134.1">GND</text>
<text x="249.2" y="134.1">VDD</text>
</g>
<g font-size="2.3" fill="#006464">
<text x="128" y="13.3">MOTOR_A</text>
<text x="128" y="15.8">MOTOR_B</text>
<text x="228.3" y="18.3">100nF</text>
<text x="242.3" y="18.3">1uF</text>
<text x="253.7" y="22.1">MCP1700T-3302E/TT</text>
<text x="291.8" y="18.3">1uF</text>
<text x="15" y="27.2">10uF</text>
<text x="40.4" y="26">100nF</text>
<text x="53.1" y="26">100nF</text>
<text x="122.3" y="37.4">SWCLK</text>
<text x="122.7" y="39.9">SWDIO</text>
<text x="209.3" y="43.7">1uF</text>
<text x="261.4" y="42.5">2k</text>
<text x="285.5" y="43.7">1uF</text>
<text x="238.5" y="48.8">MCP73831T-2ACI/OT</text>
<text x="97.5" y="59">SWCLK</text>
<text x="117.9" y="56.4">UART_TX</text>
<text x="97.5" y="61.5">SWDIO</text>
<text x="117.9" y="69.1">UART_RX</text>
<text x="196.6" y="76.8">MOTOR_B</text>
<text x="270.3" y="74.2">MOTOR_A</text>
<text x="30.2" y="83.1">STM32C091FCP6</text>
<text x="258.8" y="88.2">2.2uF</text>
<text x="310.9" y="84.4">100uF</text>
<text x="222" y="95.8">DRV8833RTYR</text>
<text x="289.3" y="95.8">10uF</text>
<text x="69.6" y="98.3">220</text>
<text x="141.4" y="99.6">UART_RX</text>
<text x="141.6" y="97.1">UART_TX</text>
<text x="260.1" y="100.9">10nF</text>
<text x="81" y="102.2">KT-0805G</text>
<text x="18.8" y="119.9">330k</text>
<text x="41.7" y="119.9">470k</text>
<text x="145.3" y="116.6" transform="rotate(-90 145.3 116.6)">UART_RX</text>
<text x="155.5" y="116.6" transform="rotate(-90 155.5 116.6)">UART_TX</text>
<text x="73.4" y="125">10k</text>
<text x="161" y="131.1">SRV05-4A</text>
<text x="31.5" y="135.2">100nF</text>
<text x="201.7" y="136.4">100nF</text>
<text x="227.1" y="137.7">LSM6DSRTR</text>
<text x="279.1" y="140.3">100nF</text>
<text x="22.6" y="179.6">10k</text>
<text x="48" y="178.4">10k</text>
<text x="48" y="188.5">TS-1088-AR02016</text>
<text x="87.4" y="188.5">4.7k</text>
<text x="89.9" y="188.5">4.7k</text>
</g>
<g font-size="2.3" fill="#840000">
<text x="155.8" y="12.2">1</text>
<text x="155.8" y="14.8">2</text>
<text x="250.9" y="12.2">3</text>
<text x="270.5" y="17.3">1</text>
<text x="270.5" y="12.2">2</text>
<text x="152" y="33.8">1</text>
<text x="152" y="36.3">2</text>
<text x="152" y="38.9">3</text>
<text x="152" y="41.4">4</text>
<text x="237.1" y="38.9">1</text>
<text x="237.1" y="41.4">2</text>
<text x="256.4" y="38.9">5</text>
<text x="152" y="44">5</text>
<text x="237.1" y="44">3</text>
<text x="256.4" y="44">4</text>
<text x="28.8" y="55.4">1</text>
<text x="28.8" y="57.9">2</text>
<text x="83.7" y="57.9">19</text>
<text x="83.7" y="55.4">20</text>
<text x="28.8" y="60.5">3</text>
<text x="28.8" y="63">4</text>
<text x="28.8" y="65.6">5</text>
<text x="83.7" y="65.6">16</text>
<text x="83.7" y="63">17</text>
<text x="83.7" y="60.5">18</text>
<text x="145.7" y="65.6">1</text>
<text x="28.8" y="68.1">6</text>
<text x="28.8" y="70.6">7</text>
<text x="83.7" y="70.6">14</text>
<text x="83.7" y="68.1">15</text>
<text x="145.7" y="68.1">2</text>
<text x="245" y="70.6">17</text>
<text x="28.8" y="73.2">8</text>
<text x="83.7" y="75.7">12</text>
<text x="83.7" y="73.2">13</text>
<text x="220.6" y="73.2">1</text>
<text x="220.6" y="75.7">2</text>
<text x="245" y="75.7">15</text>
<text x="245" y="73.2">16</text>
<text x="83.7" y="78.3">11</text>
<text x="220.6" y="78.3">3</text>
<text x="220.6" y="80.8">4</text>
<text x="220.6" y="83.3">5</text>
<text x="245" y="83.3">12</text>
<text x="245" y="80.8">13</text>
<text x="245" y="78.3">14</text>
<text x="220.6" y="85.9">6</text>
<text x="220.6" y="88.4">7</text>
<text x="245" y="88.4">10</text>
<text x="245" y="85.9">11</text>
<text x="164.7" y="91">1</text>
<text x="164.7" y="93.5">2</text>
<text x="220.6" y="91">8</text>
<text x="245" y="91">9</text>
<text x="164.7" y="96">3</text>
<text x="164.7" y="98.6">4</text>
<text x="225.7" y="117.6">1</text>
<text x="255.1" y="117.6">14</text>
<text x="225.7" y="120.2">2</text>
<text x="225.7" y="122.7">3</text>
<text x="255.1" y="125.2">11</text>
<text x="255.1" y="122.7">12</text>
<text x="255.1" y="120.2">13</text>
<text x="143.8" y="131" transform="rotate(-90 143.8 131)">6</text>
<text x="148.9" y="131.3" transform="rotate(-90 148.9 131.3)">5</text>
<text x="154" y="131" transform="rotate(-90 154 131)">4</text>
<text x="225.7" y="127.8">5</text>
<text x="225.7" y="130.3">6</text>
<text x="255.1" y="130.3">9</text>
<text x="255.1" y="127.8">10</text>
<text x="225.7" y="132.9">7</text>
<text x="255.1" y="132.9">8</text>
<text x="143.8" y="152.6" transform="rotate(-90 143.8 152.6)">1</text>
<text x="148.9" y="152.6" transform="rotate(-90 148.9 152.6)">2</text>
<text x="154" y="152.6" transform="rotate(-90 154 152.6)">3</text>
<text x="45.2" y="183.9" transform="rotate(-90 45.2 183.9)">2</text>
<text x="45.2" y="195.3" transform="rotate(-90 45.2 195.3)">1</text>
</g>
<g font-size="2.3">
<text x="140.7" y="41.2">NRST</text>
<text x="20.1" y="55.2">SCL</text>
<text x="20.1" y="57.7">SDA</text>
<text x="17.5" y="70.4">H_DIR</text>
<text x="17.5" y="67.9">NRST</text>
<text x="88.6" y="70.4">LED</text>
<text x="17.5" y="72.9">H_DUTY</text>
<text x="17.5" y="75.5">H_SLEEP 9</text>
<text x="88.6" y="75.5">BATT_SENSE</text>
<text x="88.6" y="72.9">H_FAULT</text>
<text x="249.9" y="75.5">H_SLEEP</text>
<text x="17.5" y="78">IMU_INT 10</text>
<text x="88.6" y="78">WAKE</text>
<text x="249.9" y="78">H_DUTY</text>
<text x="249.9" y="80.6">H_DIR</text>
<text x="206.8" y="85.6">H_FAULT</text>
<text x="59.4" y="94.5">LED</text>
<text x="260.1" y="119.9">SCL</text>
<text x="260.1" y="117.4">SDA</text>
<text x="27.7" y="122.5">BATT_SENSE</text>
<text x="216.9" y="125">IMU_INT4</text>
<text x="72.9" y="140.8" transform="rotate(-90 72.9 140.8)">H_FAULT</text>
<text x="19.6" y="190.2" transform="rotate(-90 19.6 190.2)">NRST</text>
<text x="84.4" y="199.1" transform="rotate(-90 84.4 199.1)">SDA</text>
<text x="86.9" y="199.1" transform="rotate(-90 86.9 199.1)">SCL</text>
<text x="45" y="204.2" transform="rotate(-90 45 204.2)">WAKE</text>
</g>
<g font-size="1.6" fill="#a90000">
<text x="253.7" y="9.6">U6</text>
<text x="261.4" y="37.5">R11</text>
<text x="69.6" y="93.4">R36</text>
<text x="41.7" y="117.5">R9</text>
<text x="73.4" y="122.6">R10</text>
<text x="87.4" y="186.1">R6 R7</text>
</g>
</svg>
